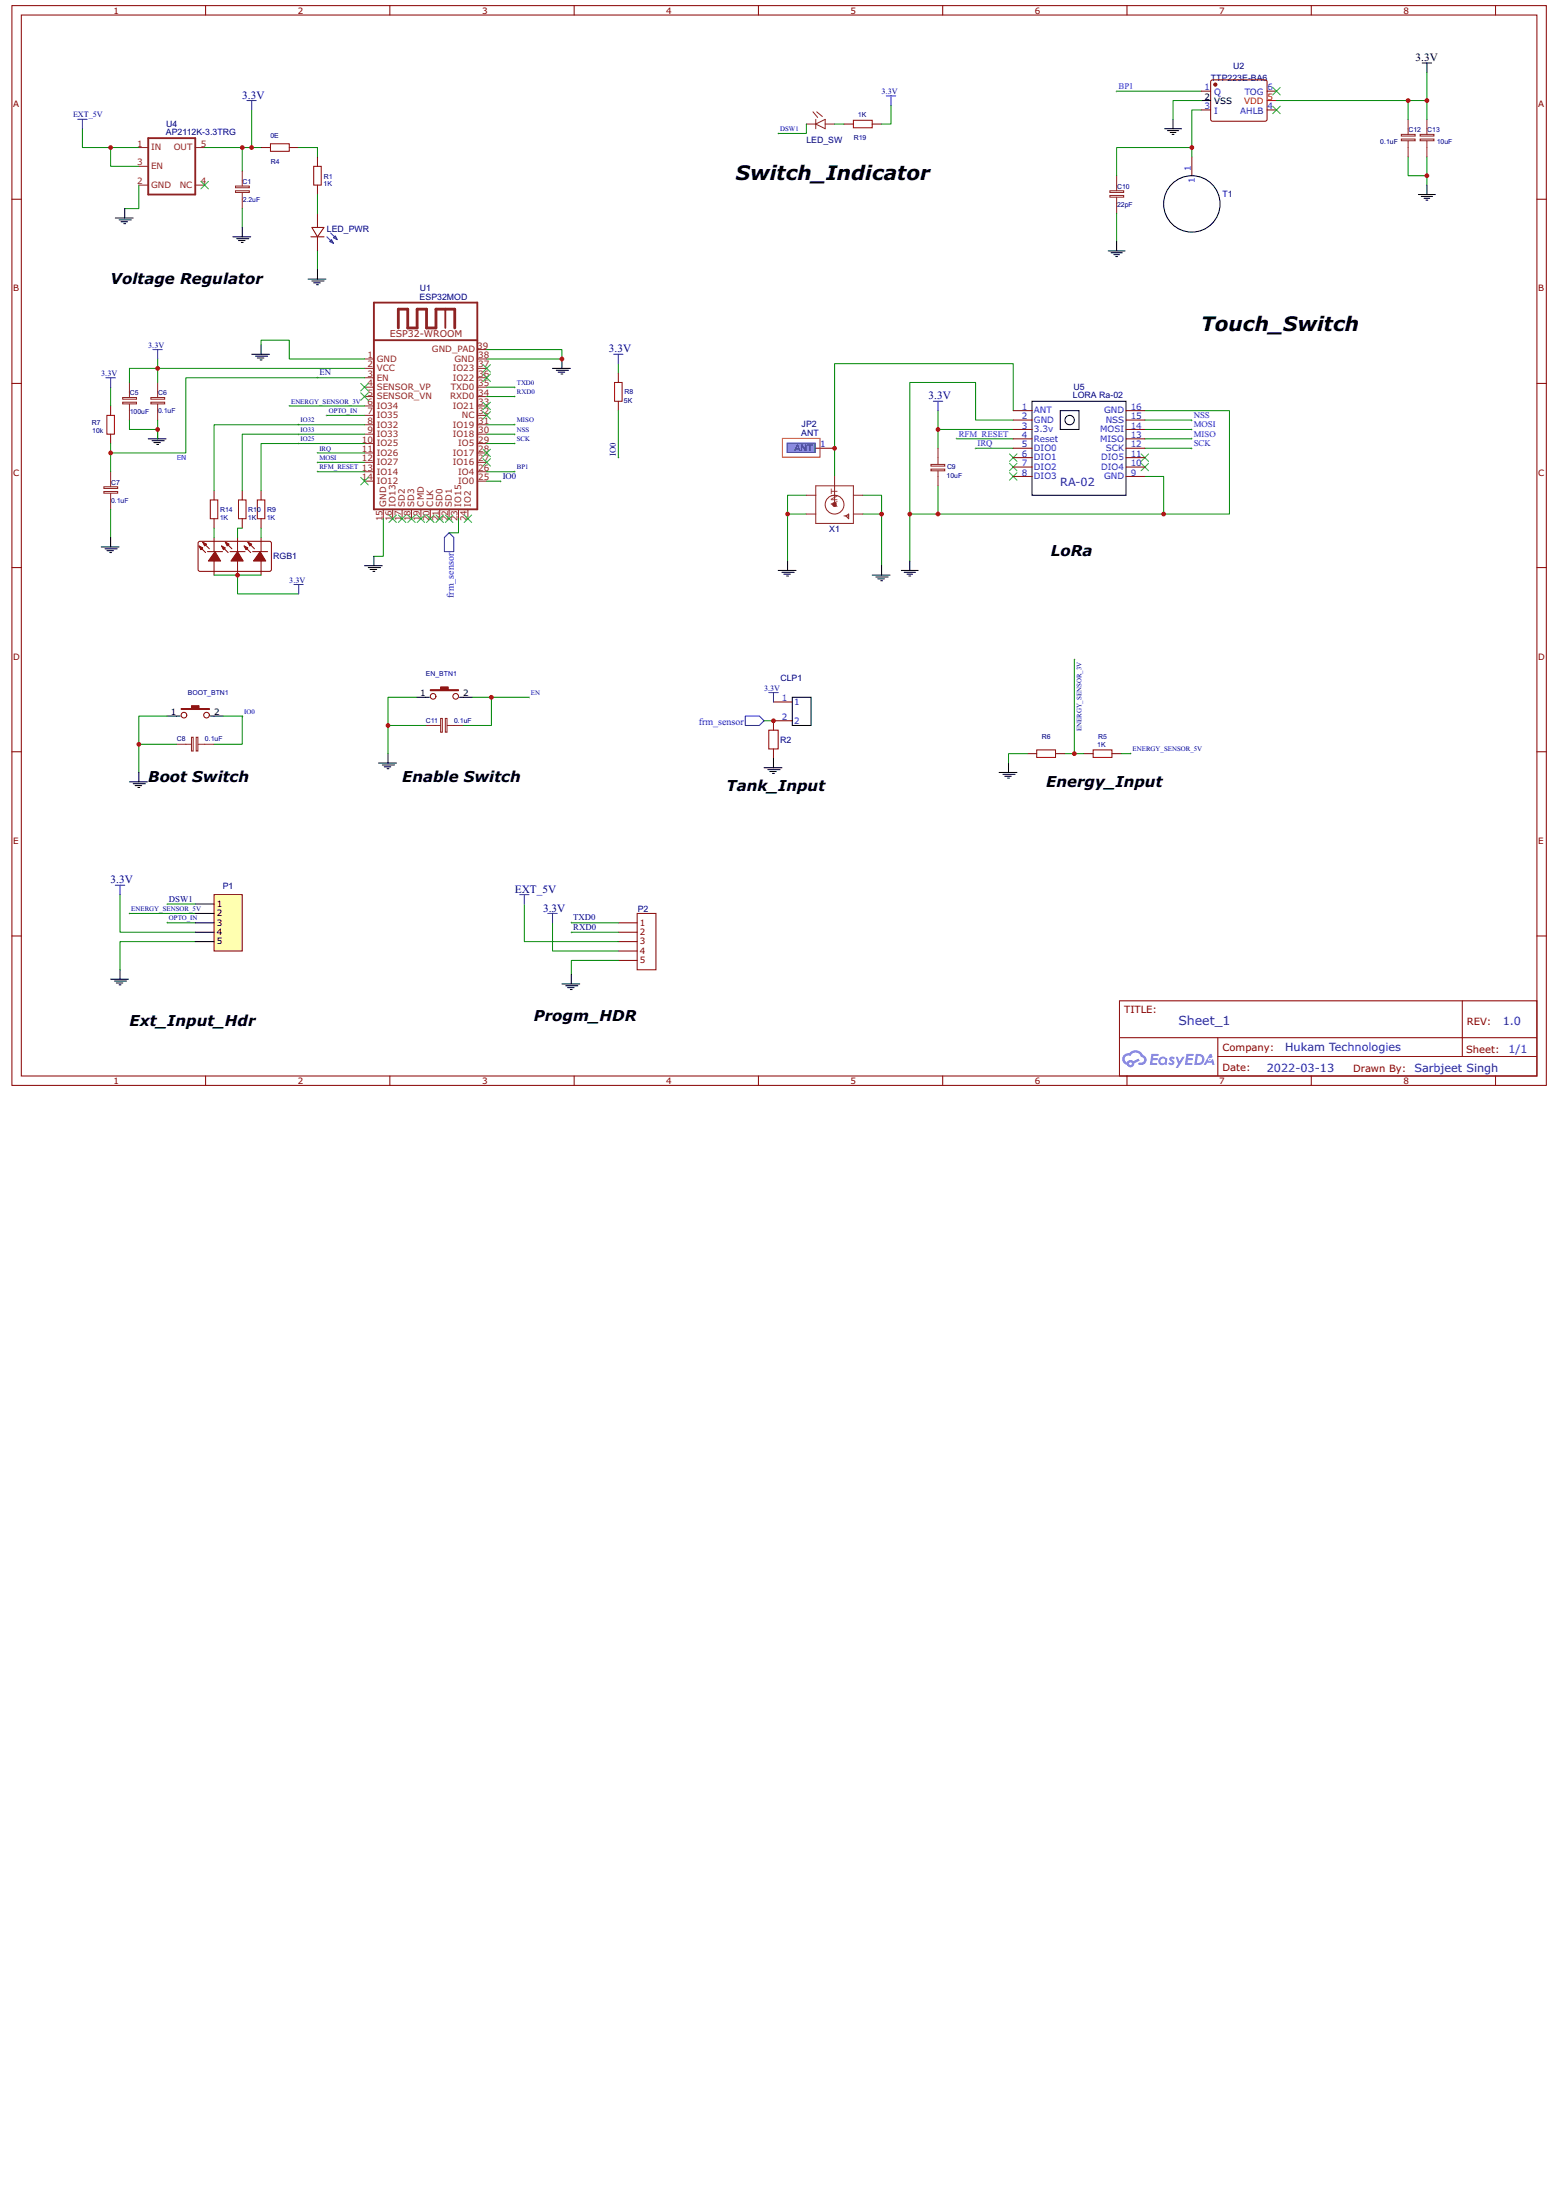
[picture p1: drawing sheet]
<svg xmlns="http://www.w3.org/2000/svg" width="210mm" height="297mm" viewBox="0 0 210 297" stroke-linecap="round" stroke-linejoin="round" font-family="sans-serif">
<g fill="none" stroke="#800" stroke-width=".13">
<path d="M1.6 .8h207.1v145.7h-207.1zM2.9 2h204.5v143.3h-204.5zM27.7 .8v1.2M52.6 .8v1.2M77.5 .8v1.2M102.4 .8v1.2M127.2 .8v1.2M152.1 .8v1.2M177 .8v1.2M201.8 .8v1.2M1.6 26.9h1.3M207.4 26.9h1.3"/>
<path d="M1.6 51.8h1.3M207.4 51.8h1.3M1.6 76.6h1.3M207.4 76.6h1.3M1.6 101.5h1.3M207.4 101.5h1.3M1.6 126.4h1.3M151.1 135.1h56.3v10.2h-56.3zM197.3 135.1v7.5M207.4 126.4h1.3M27.7 145.3v1.2M52.6 145.3v1.2"/>
<path d="M77.5 145.3v1.2M102.4 145.3v1.2M127.2 145.3v1.2M151.1 140.1h56.3M152.1 145.3v1.2M164.3 142.6h43.1M164.3 140.1v5.1M177 145.3v1.2M201.8 145.3v1.2"/>
</g>
<g fill="#58f">
<path d="M157.9 142.7h.5l.1 .1-.1 .2a.17 .17 0 0 0-.1-.1 .17 .17 0 0 0-.2 .1 .42 .42 0 0 1 .3 .4 .42 .42 0 0 1-.3 .4l-.5-.2 .2-.2 .3 .2 .1-.2a.52 .52 0 0 1-.3-.7z"/>
<path d="M158.7 142.7h.2l.3 .6 .4-.6h.3l-.9 1.5h-.3l.3-.6z"/>
<path d="M155.4 142.3h.9v.2l-.1 .1h-.6v.3h.6l.1 .1-.2 .1h-.5l-.1 .4h.6v.1l.1 .2h-1z"/>
<path d="M160.1 142.3h1v.1l-.1 .2h-.6l-.1 .3h.6l.1 .1-.1 .1h-.6l-.1 .4h.6l.1 .1v.2h-1z"/>
<path d="M163.3 142.3h.2l.1 .4-.5 .2-.1 .2 .1 .1 .2 .1 .4-.3 .2 .8h-.3l-.1-.3h-.6l-.2 .3h-.3z"/>
<path d="M161.4 142.3l-.2 1.5h.5a.76 .76 0 0 0 .8-.8 .76 .76 0 0 0-.9-.7zM161.6 142.6a.51 .51 0 0 1 .6 .5 .51 .51 0 0 1-.7 .4z"/>
<path d="M156.5 142.8a.56 .56 0 0 0-.1 .8 .56 .56 0 0 0 .8 .1l.2 .1 .1-.8-.1-.1a.68 .68 0 0 0-.9-.1zM156.6 143.2a.34 .34 0 0 1 .6 0 .34 .34 0 0 1-.6 0z"/>
<path d="M151.7 142.4a.79 .79 0 0 0 .4 1.4 .52 .52 0 0 0 .6 .3 .52 .52 0 0 0 .4-.5l.7-.4-.2-.3-.7 .4-.1-.1a.53 .53 0 0 0-.7 .2 .5 .5 0 0 1-.3-.7 .5 .5 0 0 1 .8-.1 .76 .76 0 0 1 .7-.5 .76 .76 0 0 1 .7 .6 .41 .41 0 0 1 .4 .5 .41 .41 0 0 1-.6 .3l-.2 .1a.68 .68 0 0 0 1.1-.2 .68 .68 0 0 0-.5-1 1.13 1.13 0 0 0-1.9-.2h-.2zM152.4 143.6a.2 .2 0 0 1 .4 0 .2 .2 0 0 1-.4 0z"/>
<circle cx="163.3" cy="143.1" r=".1"/>
</g>
<path d="M139.9 101.3h2.5v1h-2.5zM147.5 101.3h2.6v1h-2.6z" fill="none" stroke="#a00000" stroke-width=".13"/>
<path d="M138.6 101.8h1.3M142.4 101.8h1.3M146.3 101.8h1.2M150.1 101.8h1.2" fill="none" stroke="#800" stroke-width=".13"/>
<path d="M86 123.3h2.5v7.6h-2.5z" fill="#fff" stroke="#800000" stroke-width=".13"/>
<path d="M83.4 124.6h2.6M83.4 125.9h2.6M83.4 127.1h2.6M83.4 128.4h2.6M83.4 129.7h2.6" fill="none" stroke="#800000" stroke-width=".13"/>
<g fill="none" stroke="#8d2323" stroke-width=".13">
<path d="M18.7 19.9h1.3M26.3 19.9h1.3M108.8 16.7h1.3M109.7 15.1l.6 .8M110.1 16.7l1.3-.6v1.3zM110.1 16.1v1.3M110.2 15.1l.8 .6M111.4 16.7h1.2M189.1 18.8h1.9v.2h-1.9zM189.1 18.1h1.9v.3h-1.9zM190 16.1v2M190 19v2.2"/>
<path d="M191.7 18.8h1.8v.2h-1.8zM191.7 18.1h1.8v.3h-1.8zM192.6 16.1v2M192.6 19v2.2M18.7 25h1.3M18.7 22.5h1.3M26.3 25h1.3M31.8 25.8h1.8v.2h-1.8zM31.8 25.1h1.8v.3h-1.8zM32.7 23.1v2M32.7 26v2.2M149.8 26.4h1.8v.2h-1.8z"/>
<path d="M149.8 25.8h1.8v.2h-1.8zM150.7 23.7v2.1M150.7 26.6v2.2M16.6 54.3h1.8v.2h-1.8zM16.6 53.7h1.8v.2h-1.8zM17.5 51.6v2.1M17.5 54.6v2.1M20.4 54.3h1.8v.2h-1.8zM20.4 53.7h1.8v.2h-1.8zM21.3 51.6v2.1M21.3 54.6v2.1M49.2 59.9h1.3"/>
<path d="M49.2 58.6h1.3M49.2 57.4h1.3M49.2 56.1h1.3M49.2 54.8h1.3M49.2 53.5h1.3M49.2 52.3h1.3M49.2 51h1.3M49.2 49.7h1.3M49.2 48.5h1.3M64.4 59.9h1.3M64.4 58.6h1.3M64.4 57.4h1.3"/>
<path d="M64.4 56.1h1.3M64.4 54.8h1.3M64.4 53.5h1.3M64.4 52.3h1.3M64.4 51h1.3M64.4 49.7h1.3M64.4 48.5h1.3M64.4 47.2h1.3M14 66.4h1.9v.2h-1.9zM14 65.7h1.9v.3h-1.9zM14.9 63.7v2M14.9 66.6v2.2"/>
<path d="M49.2 65h1.3M49.2 63.7h1.3M49.2 62.4h1.3M49.2 61.2h1.3M51.7 68.8v1.2M53 68.8v1.2M54.3 68.8v1.2M55.5 68.8v1.2M56.8 68.8v1.2M58.1 68.8v1.2M59.3 68.8v1.2M60.6 68.8v1.2"/>
<path d="M61.9 68.8v1.2M63.1 68.8v1.2M64.4 65h1.3M64.4 63.7h1.3M64.4 62.4h1.3M64.4 61.2h1.3M25.8 99.5h.3v1.9h-.3zM26.5 99.5h.2v1.9h-.2zM57.4 98h2.1M59.5 97h.2v1.9h-.2zM60.1 97h.2v1.9h-.2zM60.4 98h2.1"/>
<path d="M23.8 100.5h2M26.7 100.5h2.2"/>
</g>
<path d="M20 18.7h6.3v7.6h-6.3zM50.5 40.9h13.9v27.9h-13.9zM50.5 45.9h13.9M60.1 41.7v2.6" fill="none" stroke="#8d2323" stroke-width=".25"/>
<path d="M53.8 44.3v-2.6h1.2v2.6h1.3v-2.6h1.3v2.6h1.2v-2.6h2.6v2.6" fill="none" stroke="#8d2323" stroke-width=".38"/>
<path d="M36.5 19.4h2.5v1h-2.5zM115.2 16.2h2.5v1.1h-2.5zM42.3 22.5h1.1v2.5h-1.1zM14.4 56.1h1v2.5h-1zM82.9 51.6h1.1v2.6h-1.1zM28.4 67.5h1v2.5h-1zM32.2 67.5h1v2.5h-1zM34.7 67.5h1v2.5h-1zM103.7 98.6h1.3v2.5h-1.3z" fill="none" stroke="#a00000" stroke-width=".13"/>
<g fill="none" stroke="#800" stroke-width=".13">
<path d="M35.2 19.9h1.3M39 19.9h1.3M113.9 16.7h1.3M117.7 16.7h1.3M162.1 12.3h1.3M162.1 14.8h1.3M163.5 10.9l.1-.1h7.1l.2 .1 .1 .1v5.1l-.1 .2-.2 .1h-7.1l-.1-.1-.1-.2v-5.1zM171 12.3h1.3M171 14.8h1.3M42 32h1.7M42.1 30.7h1.6l-.9 1.3zM42.8 21.2v1.3"/>
<path d="M42.8 25v1.3M42.8 28.8v1.9M42.8 32v1.9M160.8 21.2v2.5M14.9 54.8v1.3M14.9 58.6v1.3M83.4 50.4v1.2M83.4 54.2v1.2M26.8 73.2l.2-.1h9.4l.2 .1v.1v3.6v.2h-.2h-9.4h-.2l-.1-.2v-3.6zM26.9 73.7l.8 .9M27.4 73.2l.9 .9M28 74.5h2"/>
<path d="M28.9 66.2v1.3M28.9 70v1.3M28.9 72.6v1.9M28.9 75.7v2M29.9 73.7l.9 .9M30.4 73.2l.9 .9M31 74.5h2.1M32.1 72.6v1.9M32.1 75.7v2M32.7 66.2v1.3M32.7 70v1.3M32.9 73.7l.9 .9"/>
<path d="M33.5 73.2l.8 .9M34.1 74.5h2M35.2 66.2v1.3M35.2 70v1.3M35.2 72.6v1.9M35.2 75.7v2M104.4 94.8h2.5M106.9 97.3h-2.5v1.3M104.4 101.1v1.3"/>
<circle cx="24.8" cy="96.6" r=".38"/>
<circle cx="27.9" cy="96.6" r=".38"/>
<circle cx="58.5" cy="94" r=".38"/>
<circle cx="61.5" cy="94" r=".38"/>
</g>
<g fill="none" stroke="#000" stroke-width=".13">
<path d="M157.2 17.4h2.2M157.5 17.6h1.6M157.9 17.9h.8M158.2 18.1h.2M158.3 16.1v1.3M162.1 13.6h1.3M191.9 8.5h1.3M192.6 8.5v1.3M15.6 29.4h2.4M16.1 29.7h1.6M16.3 29.9h.9M16.7 30.2h.3"/>
<path d="M16.8 28.2v1.2M31.4 32h2.4M31.9 32.2h1.7M32.2 32.5h.9M32.6 32.7h.2M32.7 30.7v1.3M41.6 37.7h2.4M42.1 37.9h1.6M42.3 38.2h.9M42.7 38.4h.3M42.8 36.4v1.3M149.6 33.9h2.2"/>
<path d="M149.9 34.1h1.6M150.3 34.4h.8M150.6 34.6h.2M150.7 32.6v1.3M191.4 26.3h2.3M191.8 26.5h1.5M192.2 26.8h.7M192.4 27h.3M192.6 25v1.3M20 59.3h2.4M20.5 59.5h1.7M20.8 59.8h.9"/>
<path d="M21.3 58v1.3M34 47.8h2.4M34.5 48.1h1.6M34.7 48.3h.9M35.1 48.6h.3M35.2 46.6v1.2M74.6 49.7h2.4M75.1 50h1.6M75.3 50.2h.9M75.7 50.5h.3M75.8 48.5v1.2M13.7 73.8h2.4"/>
<path d="M14.2 74.1h1.6M14.4 74.4h.9M14.8 74.6h.3M14.9 72.6v1.2M21.1 60h.3M49.2 76.4h2.4M49.7 76.6h1.6M49.9 76.9h.9M50.3 77.1h.3M50.5 75.1v1.3M22.5 96.7h1.8M28.4 96.7h1.8"/>
<path d="M56.2 94.1h1.7M62 94.1h1.8M106.9 94.1h2.6v3.9h-2.6zM17.5 105.6h2.4M18 105.8h1.6M18.2 106.1h.9M18.6 106.3h.3M18.7 104.3v1.3M51.1 103h2.4M51.6 103.3h1.6M51.9 103.5h.8M52.2 103.8h.3"/>
<path d="M52.4 101.8v1.2M103.1 103.7h2.4M103.6 103.9h1.7M103.9 104.2h.9M104.3 104.4h.2M104.4 102.4v1.3M134.8 104.3h2.4M135.3 104.6h1.7M135.6 104.8h.9M136 105.1h.2M136.1 103v1.3M14.9 132.2h2.4"/>
<path d="M15.4 132.5h1.7M15.7 132.7h.9M16.1 133h.2M16.2 130.9v1.3M75.8 132.8h2.4M76.3 133.1h1.7M76.6 133.4h.9M77 133.6h.2M77.1 131.6v1.2"/>
<circle cx="160.8" cy="27.5" r="3.8"/>
</g>
<g fill="#800" stroke="#800" stroke-width=".13">
<path d="M58.1 93.1h1.4v-.3h1v.3h1.4v.2h-3.8z"/>
<path d="M24.4 95.7h1.4v-.4h1.1v.4h1.4v.1h-3.9z"/>
<path d="M33.5 73.2l.5 .3-.3 .2z"/>
<path d="M32.9 73.7l.6 .3-.3 .2z"/>
<path d="M35.1 74.5l.8 1.2h-1.7z"/>
<path d="M30.4 73.2l.5 .3-.2 .2z"/>
<path d="M29.9 73.7l.5 .3-.2 .2z"/>
<path d="M32.1 74.5l.7 1.2h-1.6z"/>
<path d="M27.4 73.2l.5 .3-.3 .2z"/>
<path d="M26.9 73.7l.5 .3-.3 .2z"/>
<path d="M29 74.5l.8 1.2h-1.7z"/>
<circle cx="164" cy="11.4" r=".19"/>
</g>
<g fill="none" stroke="#00f" stroke-width=".13">
<path d="M10.5 16.1h1.3M11.1 16.1v1.3M33.3 13.6h1.3M34 13.6v1.2M119.6 12.9h1.3M120.2 12.9v1.3M44.1 32l.9 .9M44.6 31.5l.9 .9M44.7 32.4l.3 .5-.5-.3zM45 32.1l.3-.3 .2 .6zM14.3 51h1.3M14.9 51v1.3"/>
<path d="M20.6 47.2h1.3M21.3 47.2v1.3M82.8 47.8h1.3M83.4 47.8v1.3M39.7 78.9h1.2M40.3 78.9v1.3M60 72.6l.6-.7 .6 .7v1.9h-1.2zM100.6 96.7h1.9l.6 .6-.6 .7h-1.9zM103.7 93.5h1.3M104.4 93.5v1.3M15.6 119.5h1.2M16.2 119.5v1.3"/>
<path d="M70.1 120.8h1.3M70.8 120.8v1.3M73.9 123.3h1.3M74.6 123.3v1.3"/>
</g>
<g fill="#000" stroke="#3c3" stroke-width=".13">
<path d="M171.8 14.3l1 1.1zM172.8 14.3l-1 1.1z"/>
<path d="M171.8 11.8l1 1zM172.8 11.8l-1 1z"/>
<path d="M27.1 24.5l1 1zM28.1 24.5l-1 1z"/>
<path d="M48.7 53l1 1.1zM49.7 53l-1 1.1z"/>
<path d="M48.7 51.8l1 1zM49.7 51.8l-1 1z"/>
<path d="M65.2 54.3l1 1zM65.2 55.3l1-1z"/>
<path d="M65.2 55.6l1 1zM66.2 55.6l-1 1z"/>
<path d="M65.2 50.5l1 1zM65.2 51.5l1-1z"/>
<path d="M65.2 49.2l1 1zM65.2 50.2l1-1z"/>
<path d="M48.7 64.5l1 1zM49.7 64.5l-1 1z"/>
<path d="M52.5 69.5l1 1zM52.5 70.5l1-1z"/>
<path d="M53.8 69.5l1 1zM54.8 69.5l-1 1z"/>
<path d="M55 69.5l1 1zM55 70.5l1-1z"/>
<path d="M56.3 69.5l1 1zM56.3 70.5l1-1z"/>
<path d="M57.6 69.5l1 1zM57.6 70.5l1-1z"/>
<path d="M58.8 69.5l1 1zM58.8 70.5l1-1z"/>
<path d="M60.1 69.5l1 1zM60.1 70.5l1-1z"/>
<path d="M65.2 61.9l1 1zM66.2 61.9l-1 1z"/>
<path d="M65.2 60.6l1 1.1zM66.2 60.6l-1 1.1z"/>
</g>
<g fill="none" stroke="#080" stroke-width=".13">
<path d="M11.1 17.4v2.5h7.6M14.9 19.9v2.6h3.8M27.6 19.9h7.6M32.7 19.9v3.2M34 14.8v5.1M40.3 19.9h2.5v1.3M108.8 16.7v1.3h-3.8M112.6 16.7h1.3M120.2 14.2v2.5h-1.2M150.7 12.3h11.4M160.8 19.9h-10.1v3.8M162.1 14.8h-1.3v6.4"/>
<path d="M162.1 13.6h-3.8v2.5M190 13.6v2.5M192.6 9.8v3.8h-20.3M192.6 13.6v2.5M18.7 25v3.2h-1.9M32.7 28.2v2.5M42.8 26.3v2.5M42.8 33.9v2.5M150.7 28.8v3.8M190 21.2v2.5h2.6M192.6 21.2v3.8M14.9 52.3v2.5"/>
<path d="M17.5 51.6v-1.9h3.8v1.9M17.5 56.7v1.3h3.8M21.3 48.5v1.2h27.9M21.3 56.7v2.6M35.2 46.6v-.7h3.8v2.6h10.2M39 54.8h10.2M44.1 56.1h5.1M49.2 58.6h-16.5v7.6M49.2 57.4h-20.3v8.8M49.2 59.9h-14v6.3M49.2 51h-24.1v10.2h-10.2v-1.3M65.7 47.2h10.1v1.3h-10.1"/>
<path d="M65.7 53.5h3.8M65.7 52.3h3.8M83.4 49.1v1.3M83.4 55.4v6.4M14.9 61.2v2.5M14.9 68.8v3.8M28.9 77.7h6.3M28.9 71.3v1.3M32.1 77.7v2.5h8.2M32.7 71.3h-.6v1.3M35.2 71.3v1.3M51.7 70v5.1h-1.2"/>
<path d="M61.9 70v1.9h-1.3M65.7 63.7h3.8M22.5 96.7h-3.8v7.6M32.7 96.7v3.8h-3.8M52.4 98h5M56.2 94.1h-3.8v7.7M63.8 94.1h7.6M66.3 94.1v3.9h-3.8M103.1 97.3h1.3M145 89.1v12.7M18.7 100.5h5.1M143.7 101.8h2.6"/>
<path d="M151.3 101.8h1.3M16.2 120.8v5.1h10.1M17.5 123.3h8.8M22.5 124.6h3.8M22.5 122.1h3.8M26.3 127.1h-10.1v3.8M70.8 122.1v5h12.6M74.6 124.6v3.8h8.8M77.1 124.6h6.3M77.1 125.9h6.3M83.4 129.7h-6.3v1.9"/>
</g>
<g fill="#000">
<path d="M105 17.9v.2zM104.9 18h.2z"/>
<path d="M150.7 12.2v.2zM150.6 12.3h.2z"/>
<path d="M39 54.7v.2zM38.9 54.8h.3z"/>
<path d="M40.3 59.8v.2zM40.2 59.9h.2z"/>
<path d="M40.3 58.5v.2zM40.2 58.6h.2z"/>
<path d="M40.3 57.2v.3zM40.2 57.4h.2z"/>
<path d="M42.8 50.9v.2zM42.7 51h.3z"/>
<path d="M44.1 56v.2zM44 56.1h.2z"/>
<path d="M69.5 53.4v.3zM69.4 53.5h.2z"/>
<path d="M69.5 52.1v.3zM69.4 52.3h.2z"/>
<path d="M69.5 63.6v.2zM69.4 63.7h.2z"/>
<path d="M83.4 61.7v.2zM83.3 61.8h.3z"/>
<path d="M71.4 94v.3zM71.3 94.1h.2z"/>
<path d="M145 88.9v.3zM144.9 89.1h.2z"/>
<path d="M152.6 101.6v.3zM152.5 101.8h.2z"/>
<path d="M17.5 123.2v.3zM17.3 123.3h.3z"/>
<path d="M22.5 124.5v.2zM22.4 124.6h.3z"/>
<path d="M22.5 121.9v.3zM22.4 122.1h.3z"/>
<path d="M77.1 125.7v.3zM77 125.9h.2z"/>
<path d="M77.1 124.5v.2zM77 124.6h.2z"/>
</g>
<path d="M171 13.6h1.3" fill="none" stroke="#f00" stroke-width=".13"/>
<path d="M28.9 120.8h3.8v7.6h-3.8z" fill="#ffffb0" stroke="#800000" stroke-width=".13"/>
<path d="M26.3 122.1h2.6M26.3 123.3h2.6M26.3 124.6h2.6M26.3 125.9h2.6M26.3 127.1h2.6" fill="none" stroke="#000" stroke-width=".13"/>
<path d="M126.6 58v2.5M129.1 59.3h7.6M136.7 55.4v-6.3h-24.1v15.2M154.5 59.3h6.3M154.5 58h6.3M154.5 56.7h6.3M65.7 65h1.9M126.6 65.6v3.8M131.7 60.5h5M154.5 60.5h6.3M30.2 96.7h2.5M138.6 101.8h-2.5v1.2" fill="none" stroke="#080" stroke-width=".13"/>
<g fill="#000" stroke="#3c3" stroke-width=".13">
<path d="M62.6 69.5l1.1 1zM62.6 70.5l1.1-1z"/>
<path d="M136.2 63.8l1 1zM137.2 63.8l-1 1z"/>
<path d="M136.2 62.6l1 1zM136.2 63.6l1-1z"/>
<path d="M136.2 61.3l1 1zM136.2 62.3l1-1z"/>
<path d="M154 62.6l1 1zM154 63.6l1-1z"/>
<path d="M154 61.3l1 1zM154 62.3l1-1z"/>
</g>
<g fill="#000">
<path d="M129.1 59.1v.3zM129 59.3h.3z"/>
<path d="M160.8 59.1v.3zM160.7 59.3h.3z"/>
<path d="M160.8 57.9v.2zM160.7 58h.3z"/>
<path d="M160.8 56.6v.2zM160.7 56.7h.3z"/>
<path d="M67.6 64.8v.3zM67.5 65h.2z"/>
<path d="M131.7 60.4v.2zM131.5 60.5h.3z"/>
<path d="M160.8 60.4v.2zM160.7 60.5h.3z"/>
<path d="M32.7 96.6v.2zM32.6 96.7h.2z"/>
</g>
<path d="M125.6 62.7h1.9v.2h-1.9zM125.6 63.3h1.9v.3h-1.9zM126.6 60.5v2.2M126.6 63.6v2" fill="none" stroke="#8d2323" stroke-width=".13"/>
<path d="M106.2 59.8h3.8v1.3h-3.8z" fill="#0cf" stroke="#06c" stroke-width=".13"/>
<g fill="none" stroke="#800" stroke-width=".13">
<path d="M136.7 55.4h2.6M136.7 56.7h2.6M136.7 58h2.6M136.7 59.3h2.6M152 55.4h2.5M152 56.7h2.5M152 58h2.5M152 59.3h2.5M110.1 60.5h2.5M136.7 60.5h2.6M136.7 61.8h2.6M136.7 63.1h2.6"/>
<path d="M136.7 64.3h2.6M152 60.5h2.5M152 61.8h2.5M152 63.1h2.5M152 64.3h2.5"/>
</g>
<path d="M105.6 59.2h5.1v2.5h-5.1z" fill="none" stroke="#c60" stroke-width=".13"/>
<g fill="none" stroke="#080" stroke-width=".13">
<path d="M65.7 59.9h3.8M65.7 58.6h3.8M65.7 57.4h3.8M126.6 55.4v2.6h10.1M136.7 56.7h-5v-5.1h-8.9v24.1M154.5 55.4h11.4v14h-8.9M42.8 63.7h6.4M42.8 62.4h6.4M42.8 61.2h6.4M106.3 69.4h2.5M108.8 66.9h-2.5v8.8M116.4 66.9h2.6v9.5"/>
<path d="M116.4 69.4h2.6M154.5 64.3h2.5v5.1h-34.2"/>
</g>
<g fill="none" stroke="#000" stroke-width=".13">
<path d="M139.3 54.2h12.7v12.7h-12.7zM143.1 55.4h2.5v2.6h-2.5zM105 77h2.4M105.5 77.3h1.7M105.8 77.5h.9M106.2 77.8h.2M106.3 75.7v1.3M117.7 77.7h2.4M118.2 77.9h1.7M118.5 78.2h.9M118.8 78.4h.3M119 76.4v1.3"/>
<path d="M121.6 77h2.3M122 77.3h1.5M122.4 77.5h.8M122.7 77.8h.2M122.8 75.7v1.3"/>
<circle cx="144.3" cy="56.7" r=".63"/>
</g>
<g fill="none" stroke="#8d2323" stroke-width=".13">
<path d="M108.8 66.9h1.3M108.8 69.4h1.3M110.1 65.6h5.1v5.1h-5.1zM112.6 64.3v3.8M113.9 69.7h.6M114.2 69.7l.3-.3v.6zM115.2 66.9h1.2M115.2 69.4h1.2"/>
<circle cx="112.6" cy="68.1" r="1.27"/>
</g>
<circle cx="112.6" cy="68.1" r=".13" fill="none" stroke="#8d2323" stroke-width=".38"/>
<path d="M126 54.2h1.2M126.6 54.2v1.2" fill="none" stroke="#00f" stroke-width=".13"/>
<g fill="#000">
<path d="M69.5 59.8v.2zM69.4 59.9h.2z"/>
<path d="M69.5 58.5v.2zM69.4 58.6h.2z"/>
<path d="M69.5 57.2v.3zM69.4 57.4h.2z"/>
<path d="M42.8 63.6v.2zM42.7 63.7h.3z"/>
<path d="M42.8 62.3v.3zM42.7 62.4h.3z"/>
<path d="M42.8 61v.3zM42.7 61.2h.3z"/>
</g>
<g fill="#c00">
<circle cx="32.1" cy="77.7" r=".32"/>
<circle cx="52.4" cy="98" r=".32"/>
<circle cx="66.3" cy="94.1" r=".32"/>
<circle cx="21.3" cy="58" r=".32"/>
<circle cx="21.3" cy="49.7" r=".32"/>
<circle cx="32.7" cy="19.9" r=".32"/>
<circle cx="34" cy="19.9" r=".32"/>
<circle cx="14.9" cy="61.2" r=".32"/>
<circle cx="18.7" cy="100.5" r=".32"/>
<circle cx="75.8" cy="48.5" r=".32"/>
<circle cx="14.9" cy="19.9" r=".32"/>
<circle cx="145" cy="101.8" r=".32"/>
<circle cx="190" cy="13.6" r=".32"/>
<circle cx="160.8" cy="19.9" r=".32"/>
<circle cx="192.6" cy="23.7" r=".32"/>
<circle cx="192.6" cy="13.6" r=".32"/>
<circle cx="104.4" cy="97.3" r=".32"/>
<circle cx="126.6" cy="69.4" r=".32"/>
<circle cx="119" cy="69.4" r=".32"/>
<circle cx="106.3" cy="69.4" r=".32"/>
<circle cx="122.8" cy="69.4" r=".32"/>
<circle cx="157" cy="69.4" r=".32"/>
<circle cx="112.6" cy="60.5" r=".32"/>
<circle cx="126.6" cy="58" r=".32"/>
</g>
<g font-size="2.7">
<text x="99.3" y="24.4">Switch_Indicator</text>
<text x="162.1" y="44.7">Touch_Switch</text>
</g>
<g font-size="2">
<text x="14.9" y="38.3">Voltage Regulator</text>
<text x="141.8" y="75.1">LoRa</text>
<text x="20" y="105.6">Boot Switch</text>
<text x="54.3" y="105.6">Enable Switch</text>
<text x="98" y="106.8">Tank_Input</text>
<text x="141.2" y="106.2">Energy_Input</text>
<text x="72" y="137.9">Progm_HDR</text>
<text x="17.5" y="138.6">Ext_Input_Hdr</text>
</g>
<text font-size="1.7" fill="#00f" x="159" y="138.4">Sheet_1</text>
<text font-size="1.5" x="191" y="8.2">3.3V</text>
<g font-size="1.5" fill="#000080">
<text x="32.7" y="13.3">3.3V</text>
<text x="82.2" y="47.6">3.3V</text>
<text x="125.3" y="53.9">3.3V</text>
<text x="14.9" y="119.3">3.3V</text>
<text x="69.5" y="120.5">EXT_5V</text>
<text x="73.3" y="123.1">3.3V</text>
</g>
<g font-size="1.5" fill="#00f">
<text x="143.1" y="65.6">RA-02</text>
<text x="173.4" y="141.9">Hukam Technologies</text>
<text x="202.8" y="138.5">1.0</text>
<text x="203.6" y="142.2">1/1</text>
<text x="170.9" y="144.7">2022-03-13</text>
<text x="190.9" y="144.7">Sarbjeet Singh</text>
</g>
<g font-size="1.4" fill="#00f">
<text x="61.2" y="80.8" transform="rotate(-90 61.2 80.8)">frm_sensor</text>
<text x="94.3" y="98">frm_sensor</text>
</g>
<g font-size="1.4" fill="#800">
<text x="151.7" y="136.8">TITLE:</text>
<text x="165" y="141.9">Company:</text>
<text x="197.8" y="142.1">Sheet:</text>
<text x="198" y="138.5">REV:</text>
<text x="165" y="144.6">Date:</text>
<text x="182.6" y="144.7">Drawn By:</text>
</g>
<text font-size="1.3" fill="#8d2323" x="52.6" y="45.6">ESP32-WROOM</text>
<g font-size="1.2" fill="#800">
<text x="15.3" y="1.8">1</text>
<text x="40.2" y="1.8">2</text>
<text x="65" y="1.8">3</text>
<text x="89.9" y="1.8">4</text>
<text x="114.8" y="1.8">5</text>
<text x="139.7" y="1.8">6</text>
<text x="164.5" y="1.8">7</text>
<text x="189.4" y="1.8">8</text>
<text x="1.8" y="14.5">A</text>
<text x="207.6" y="14.5">A</text>
<text x="1.8" y="39.3">B</text>
<text x="207.6" y="39.3">B</text>
<text x="1.8" y="64.2">C</text>
<text x="207.6" y="64.2">C</text>
<text x="1.8" y="89.1">D</text>
<text x="207.6" y="89.1">D</text>
<text x="1.8" y="113.9">E</text>
<text x="207.6" y="113.9">E</text>
<text x="15.3" y="146.4">1</text>
<text x="40.2" y="146.4">2</text>
<text x="65" y="146.4">3</text>
<text x="89.9" y="146.4">4</text>
<text x="114.8" y="146.4">5</text>
<text x="139.7" y="146.4">6</text>
<text x="164.5" y="146.4">7</text>
<text x="189.4" y="146.4">8</text>
</g>
<g font-size="1.2" fill="#00f">
<text x="150.9" y="12">BP1</text>
<text x="162.6" y="12.2">1</text>
<text x="162.6" y="14.7">3</text>
<text x="163.9" y="12.8">Q</text>
<text x="163.9" y="15.4">I</text>
<text x="167.4" y="15.4">AHLB</text>
<text x="168" y="12.8">TOG</text>
<text x="171.1" y="14.7">4</text>
<text x="171.1" y="12.2">6</text>
<text x="160.7" y="23.1" transform="rotate(-90 160.7 23.1)">1</text>
<text x="161.2" y="24.7" transform="rotate(-90 161.2 24.7)">1</text>
<text x="129.4" y="58.9">RFM_RESET</text>
<text x="137.9" y="55.3">1</text>
<text x="137.9" y="56.6">2</text>
<text x="137.9" y="57.9">3</text>
<text x="137.9" y="59.1">4</text>
<text x="139.5" y="55.8">ANT</text>
<text x="139.5" y="57.1">GND</text>
<text x="139.5" y="58.4">3.3v</text>
<text x="139.5" y="59.6">Reset</text>
<text x="148.5" y="59.6">MISO</text>
<text x="148.5" y="58.4">MOSI</text>
<text x="149" y="55.8">GND</text>
<text x="149.2" y="57.1">NSS</text>
<text x="152.6" y="59.1">13</text>
<text x="152.6" y="57.9">14</text>
<text x="152.6" y="56.6">15</text>
<text x="152.6" y="55.3">16</text>
<text x="161.1" y="58.9">MISO</text>
<text x="161.1" y="57.7">MOSI</text>
<text x="161.1" y="56.4">NSS</text>
<text x="107.2" y="60.8">ANT</text>
<text x="110.7" y="60.3">1</text>
<text x="131.9" y="60.2">IRQ</text>
<text x="137.9" y="60.4">5</text>
<text x="137.9" y="61.7">6</text>
<text x="137.9" y="62.9">7</text>
<text x="137.9" y="64.2">8</text>
<text x="139.5" y="60.9">DIO0</text>
<text x="139.5" y="62.2">DIO1</text>
<text x="139.5" y="63.4">DIO2</text>
<text x="139.5" y="64.7">DIO3</text>
<text x="148.6" y="63.4">DIO4</text>
<text x="148.6" y="62.2">DIO5</text>
<text x="149" y="64.7">GND</text>
<text x="149.3" y="60.9">SCK</text>
<text x="152.6" y="64.2">9</text>
<text x="152.6" y="62.9">10</text>
<text x="152.6" y="61.7">11</text>
<text x="152.6" y="60.4">12</text>
<text x="161.1" y="60.2">SCK</text>
<text x="105.5" y="94.7">1</text>
<text x="107.2" y="95.2">1</text>
<text x="105.5" y="97.2">2</text>
<text x="107.2" y="97.7">2</text>
</g>
<g font-size="1.2" fill="#000080">
<text x="163.4" y="10.9">TTP223E-BA6</text>
<text x="166.4" y="9.3">U2</text>
<text x="22.4" y="17.1">U4</text>
<text x="22.4" y="18.3">AP2112K-3.3TRG</text>
<text x="108.8" y="19.3">LED_SW</text>
<text x="165" y="26.6">T1</text>
<text x="44.1" y="31.3">LED_PWR</text>
<text x="56.6" y="40.5">ESP32MOD</text>
<text x="56.7" y="39.3">U1</text>
<text x="43.1" y="50.7">EN</text>
<text x="144.8" y="53.8">LORA Ra-02</text>
<text x="144.9" y="52.7">U5</text>
<text x="108.1" y="58.8">ANT</text>
<text x="108.2" y="57.6">JP2</text>
<text x="67.8" y="64.6">IO0</text>
<text x="83.1" y="61.5" transform="rotate(-90 83.1 61.5)">IO0</text>
<text x="111.9" y="71.8">X1</text>
<text x="36.9" y="75.5">RGB1</text>
<text x="105.3" y="91.9">CLP1</text>
<text x="105.3" y="100.3">R2</text>
<text x="30.1" y="120">P1</text>
<text x="22.8" y="121.7">DSW1</text>
<text x="77.4" y="125.5">RXD0</text>
<text x="77.4" y="124.3">TXD0</text>
<text x="86.1" y="123.2">P2</text>
</g>
<g font-size="1.2">
<text x="162.6" y="13.4">2</text>
<text x="163.9" y="14.1">VSS</text>
<text x="56.7" y="94">1</text>
<text x="62.5" y="94">2</text>
<text x="23.1" y="96.6">1</text>
<text x="28.9" y="96.6">2</text>
<text x="29.3" y="122.4">1</text>
<text x="29.3" y="123.7">2</text>
<text x="29.3" y="125">3</text>
<text x="29.3" y="126.2">4</text>
<text x="29.3" y="127.5">5</text>
</g>
<g font-size="1.2" fill="#f00">
<text x="167.9" y="14.1">VDD</text>
<text x="171.1" y="13.4">5</text>
</g>
<g font-size="1.2" fill="#8d2323">
<text x="18.5" y="19.8">1</text>
<text x="18.5" y="22.3">3</text>
<text x="20.4" y="20.3">IN</text>
<text x="20.4" y="22.8">EN</text>
<text x="23.4" y="20.3">OUT</text>
<text x="27.1" y="19.8">5</text>
<text x="18.5" y="24.9">2</text>
<text x="20.4" y="25.4">GND</text>
<text x="24.3" y="25.4">NC</text>
<text x="27.1" y="24.9">4</text>
<text x="58.3" y="47.6">GND_PAD</text>
<text x="64.4" y="47.1">39</text>
<text x="49.6" y="53.4">5</text>
<text x="49.6" y="52.1">4</text>
<text x="49.6" y="50.9">3</text>
<text x="49.6" y="49.6">2</text>
<text x="49.6" y="48.3">1</text>
<text x="50.8" y="53.9">SENSOR_VN</text>
<text x="50.8" y="52.7">SENSOR_VP</text>
<text x="50.8" y="51.4">EN</text>
<text x="50.8" y="50.1">VCC</text>
<text x="50.8" y="48.8">GND</text>
<text x="60.7" y="53.9">RXD0</text>
<text x="60.8" y="52.7">TXD0</text>
<text x="61.1" y="51.4">IO22</text>
<text x="61.1" y="50.1">IO23</text>
<text x="61.3" y="48.8">GND</text>
<text x="64.5" y="53.4">34</text>
<text x="64.5" y="52.1">35</text>
<text x="64.5" y="50.9">36</text>
<text x="64.5" y="49.6">37</text>
<text x="64.5" y="48.3">38</text>
<text x="48.8" y="59.8">10</text>
<text x="49.6" y="58.5">9</text>
<text x="49.6" y="57.2">8</text>
<text x="49.6" y="56">7</text>
<text x="49.6" y="54.7">6</text>
<text x="50.8" y="59">IO33</text>
<text x="50.8" y="57.7">IO32</text>
<text x="50.8" y="56.5">IO35</text>
<text x="50.8" y="55.2">IO34</text>
<text x="61.1" y="59">IO18</text>
<text x="61.1" y="57.7">IO19</text>
<text x="61.1" y="55.2">IO21</text>
<text x="62.3" y="56.5">NC</text>
<text x="64.5" y="59.8">29</text>
<text x="64.5" y="58.5">30</text>
<text x="64.5" y="57.2">31</text>
<text x="64.5" y="56">32</text>
<text x="64.5" y="54.7">33</text>
<text x="48.8" y="64.8">14</text>
<text x="48.8" y="63.6">13</text>
<text x="48.8" y="62.3">12</text>
<text x="48.8" y="61">11</text>
<text x="50.8" y="65.3">IO12</text>
<text x="50.8" y="64.1">IO14</text>
<text x="50.8" y="62.8">IO27</text>
<text x="50.8" y="61.5">IO26</text>
<text x="50.8" y="60.3">IO25</text>
<text x="61.1" y="62.8">IO16</text>
<text x="61.1" y="61.5">IO17</text>
<text x="61.8" y="65.3">IO0</text>
<text x="61.8" y="64.1">IO4</text>
<text x="61.8" y="60.3">IO5</text>
<text x="64.5" y="64.8">25</text>
<text x="64.5" y="63.6">26</text>
<text x="64.5" y="62.3">27</text>
<text x="64.5" y="61">28</text>
<text x="51.6" y="70.4" transform="rotate(-90 51.6 70.4)">15</text>
<text x="52.1" y="68.4" transform="rotate(-90 52.1 68.4)">GND</text>
<text x="52.9" y="70.4" transform="rotate(-90 52.9 70.4)">16</text>
<text x="53.4" y="68.4" transform="rotate(-90 53.4 68.4)">IO13</text>
<text x="54.1" y="70.4" transform="rotate(-90 54.1 70.4)">17</text>
<text x="54.6" y="68.4" transform="rotate(-90 54.6 68.4)">SD2</text>
<text x="55.4" y="70.4" transform="rotate(-90 55.4 70.4)">18</text>
<text x="55.9" y="68.4" transform="rotate(-90 55.9 68.4)">SD3</text>
<text x="56.7" y="70.4" transform="rotate(-90 56.7 70.4)">19</text>
<text x="57.2" y="68.4" transform="rotate(-90 57.2 68.4)">CMD</text>
<text x="57.9" y="70.4" transform="rotate(-90 57.9 70.4)">20</text>
<text x="58.5" y="68.4" transform="rotate(-90 58.5 68.4)">CLK</text>
<text x="59.2" y="70.4" transform="rotate(-90 59.2 70.4)">21</text>
<text x="59.7" y="68.4" transform="rotate(-90 59.7 68.4)">SD0</text>
<text x="60.5" y="70.4" transform="rotate(-90 60.5 70.4)">22</text>
<text x="61" y="68.4" transform="rotate(-90 61 68.4)">SD1</text>
<text x="61.7" y="70.4" transform="rotate(-90 61.7 70.4)">23</text>
<text x="62.3" y="68.4" transform="rotate(-90 62.3 68.4)">IO15</text>
<text x="63" y="70.4" transform="rotate(-90 63 70.4)">24</text>
<text x="63.5" y="68.4" transform="rotate(-90 63.5 68.4)">IO2</text>
<text x="113" y="68.4" transform="rotate(-90 113 68.4)">ANT</text>
</g>
<g font-size="1.2" fill="#800000">
<text x="86.4" y="125">1</text>
<text x="86.4" y="126.2">2</text>
<text x="86.4" y="127.5">3</text>
<text x="86.4" y="128.8">4</text>
<text x="86.4" y="130.1">5</text>
</g>
<g font-size="1.1" fill="#000080">
<text x="9.9" y="15.9">EXT_5V</text>
<text x="119" y="12.7">3.3V</text>
<text x="20" y="46.9">3.3V</text>
<text x="13.7" y="50.8">3.3V</text>
<text x="39" y="78.7">3.3V</text>
<text x="103.1" y="93.3">3.3V</text>
</g>
<g font-size=".9" fill="#000080">
<text x="105.3" y="17.7">DSW1</text>
<text x="115.8" y="15.9">1K</text>
<text x="190.1" y="17.9">C12</text>
<text x="192.6" y="17.9">C13</text>
<text x="36.5" y="18.7">0E</text>
<text x="36.6" y="22.1">R4</text>
<text x="115.2" y="18.9">R19</text>
<text x="186.3" y="19.5">0.1uF</text>
<text x="193.9" y="19.5">10uF</text>
<text x="32.7" y="24.8">C1</text>
<text x="32.8" y="27.3">2.2uF</text>
<text x="43.7" y="25.2">1K</text>
<text x="43.7" y="24.2">R1</text>
<text x="150.7" y="25.5">C10</text>
<text x="150.8" y="27.9">22pF</text>
<text x="17.5" y="53.4">C5</text>
<text x="21.3" y="53.4">C6</text>
<text x="69.7" y="53.2">RXD0</text>
<text x="69.7" y="52">TXD0</text>
<text x="84.3" y="53.2">R8</text>
<text x="12.4" y="57.4">R7</text>
<text x="12.4" y="58.5">10k</text>
<text x="17.5" y="55.9">100uF</text>
<text x="21.3" y="55.8">0.1uF</text>
<text x="39.3" y="54.5">ENERGY_SENSOR_3V</text>
<text x="40.6" y="59.6">IO25</text>
<text x="40.6" y="58.3">IO33</text>
<text x="40.6" y="57">IO32</text>
<text x="44.4" y="55.8">OPTO_IN</text>
<text x="69.7" y="59.6">SCK</text>
<text x="69.7" y="58.3">NSS</text>
<text x="69.7" y="57">MISO</text>
<text x="84.2" y="54.3">5K</text>
<text x="15" y="65.4">C7</text>
<text x="43.1" y="63.4">RFM_RESET</text>
<text x="43.1" y="62.1">MOSI</text>
<text x="43.1" y="60.8">IRQ</text>
<text x="69.7" y="63.4">BP1</text>
<text x="127.8" y="64.5">10uF</text>
<text x="127.8" y="63.4">C9</text>
<text x="15" y="67.9">0.1uF</text>
<text x="29.6" y="70.2">1K</text>
<text x="29.7" y="69.1">R14</text>
<text x="33.5" y="70.2">1K</text>
<text x="33.5" y="69.1">R10</text>
<text x="36" y="70.2">1K</text>
<text x="36.1" y="69.1">R9</text>
<text x="25.3" y="93.8">BOOT_BTN1</text>
<text x="57.5" y="91.2">EN_BTN1</text>
<text x="71.6" y="93.8">EN</text>
<text x="23.9" y="100.1">C8</text>
<text x="27.7" y="100.1">0.1uF</text>
<text x="32.9" y="96.4">IO0</text>
<text x="57.5" y="97.6">C11</text>
<text x="61.3" y="97.6">0.1uF</text>
<text x="140.6" y="99.7">R6</text>
<text x="145.9" y="98.8" transform="rotate(-90 145.9 98.8)">ENERGY_SENSOR_3V</text>
<text x="148.1" y="100.9">1K</text>
<text x="148.2" y="99.7">R5</text>
<text x="152.9" y="101.4">ENERGY_SENSOR_5V</text>
<text x="17.7" y="123">ENERGY_SENSOR_5V</text>
<text x="22.8" y="124.3">OPTO_IN</text>
</g>
<text font-size=".9" fill="#00f" x="23.9" y="62.1">EN</text>
</svg>
